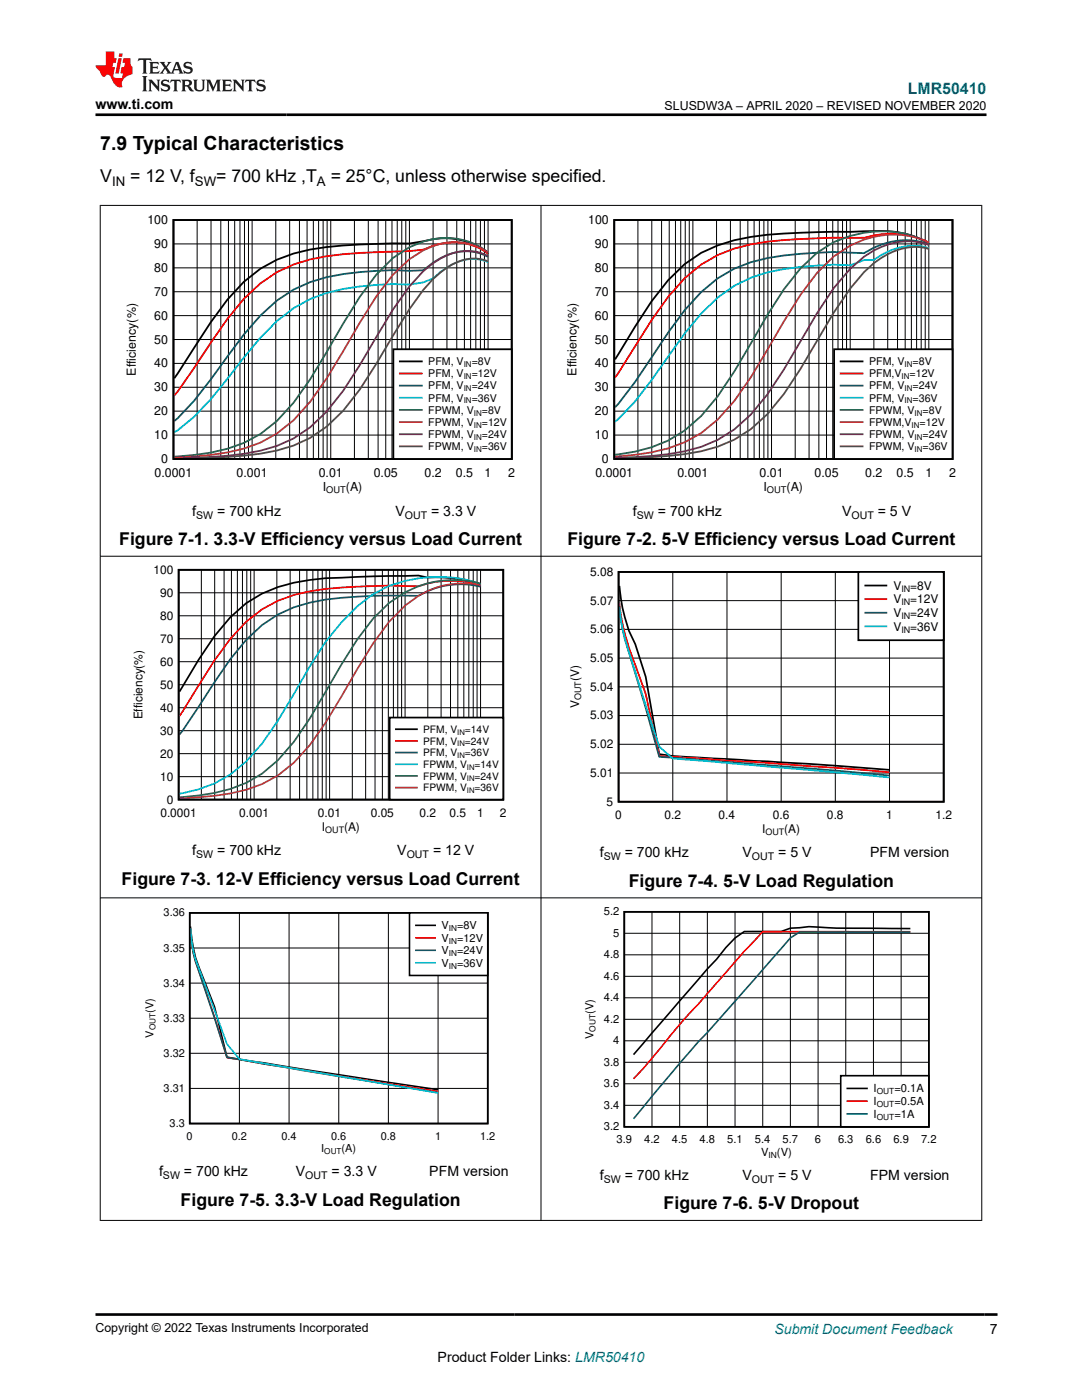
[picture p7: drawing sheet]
<svg xmlns="http://www.w3.org/2000/svg" width="216mm" height="279mm" viewBox="0 0 216 279" stroke-linecap="round" stroke-linejoin="round" font-family="sans-serif">
<path d="M34.6 43.9h67.5v47.7h-67.5zM97.4 50.7a13.6 13.6 0 0 0-12.9-2.5l-2.8 .4-6.6 .1a88.2 88.2 0 0 0-13.2 1.1 25.9 25.9 0 0 0-16.5 10l-3.4 4.5-7.2 11.2" fill="none" stroke="#000" stroke-width=".36"/>
<g fill="none" stroke="#000" stroke-width=".2">
<path d="M34.6 58.2h67.5M34.6 53.5h67.5M34.6 48.7h67.5M39.3 43.9v47.7M42.1 43.9v47.7M44.1 43.9v47.7M45.6 43.9v47.7M46.8 43.9v47.7M47.9 43.9v47.7M48.8 43.9v47.7M49.6 43.9v47.7M50.3 43.9v47.7"/>
<path d="M55 43.9v47.7M57.8 43.9v47.7M59.8 43.9v47.7M61.3 43.9v47.7M62.5 43.9v47.7M63.6 43.9v47.7M64.5 43.9v47.7M65.3 43.9v47.7M66 43.9v47.7M70.7 43.9v47.7M73.5 43.9v47.7M75.4 43.9v47.7"/>
<path d="M77 43.9v47.7M78.2 43.9v47.7M79.3 43.9v47.7M80.2 43.9v47.7M81 43.9v47.7M81.7 43.9v47.7M86.4 43.9v47.7M89.2 43.9v47.7M91.1 43.9v47.7M92.7 43.9v47.7M93.9 43.9v47.7M94.9 43.9v47.7"/>
<path d="M95.9 43.9v47.7M96.7 43.9v47.7M97.4 43.9v47.7M34.6 77.3h67.5M34.6 72.5h67.5M34.6 67.8h67.5M34.6 63h67.5M34.6 86.8h67.5M34.6 82.1h67.5"/>
</g>
<path d="M97.4 50.6a12.2 12.2 0 0 0-12.9-.8l-6.1 .4a93.1 93.1 0 0 0-16.5 1.6 24.9 24.9 0 0 0-13.2 7.9l-3.3 4-6.7 9.7-3.9 5.5" fill="none" stroke="#f00" stroke-width=".36"/>
<path d="M97.4 51.3a10.1 10.1 0 0 0-11 1.1l-1.9 1.5-2.8 .1a66.7 66.7 0 0 0-16.5 1.3 25.4 25.4 0 0 0-13.2 7.7l-3.3 3.8-6.7 8.9-3.3 4.3-3.3 3.5-.6 .5" fill="none" stroke="#105465" stroke-width=".36"/>
<path d="M97.4 52.3a8.5 8.5 0 0 0-8.2 1.1l-2.8 2.2-1.9 .8-2.8 .4a55.3 55.3 0 0 0-16.5 1.7 27.4 27.4 0 0 0-13.2 8.9l-10 12.3-3.3 3.5-3.3 2.7-.6 .4" fill="none" stroke="#00bacc" stroke-width=".36"/>
<path d="M97.4 50.4a13.6 13.6 0 0 0-12.9-2.2l-2.8 1.1-3.3 2.2-3.3 3.3-3.3 4.5-9.9 16.4-3.3 4.7a24.9 24.9 0 0 1-16.6 9.9l-3.3 .5-3.9 .3" fill="none" stroke="#286b48" stroke-width=".36"/>
<path d="M97.4 50.4a12.2 12.2 0 0 0-12.9-.4l-2.8 1.7-3.3 3.1-3.3 4.4-3.3 5.2-6.6 11.1-3.3 4.7a25 25 0 0 1-16.5 10.1 80 80 0 0 1-10.6 1" fill="none" stroke="#9d3939" stroke-width=".36"/>
<path d="M97.4 51.1a9.6 9.6 0 0 0-9.5 .5l-1.5 .9-1.9 1.6-2.8 3.1-3.3 4.6-6.6 11.1-3.3 5.1-3.3 4.2a24.9 24.9 0 0 1-16.5 8.4 107.1 107.1 0 0 1-12.1 .8" fill="none" stroke="#68275f" stroke-width=".36"/>
<path d="M97.4 52.2a8.5 8.5 0 0 0-8.2 1.2 25.6 25.6 0 0 0-7.5 8.3l-6.6 10.9-3.3 5.1-3.3 4.3a24.9 24.9 0 0 1-16.5 8.5 104.2 104.2 0 0 1-12.3 .9" fill="none" stroke="#6b5028" stroke-width=".36"/>
<path d="M78.5 69.7h23.6v21.9h-23.6z" fill-rule="evenodd" fill="#fff"/>
<path d="M122.6 43.9h67.5v47.7h-67.5zM185.3 48.7a17.7 17.7 0 0 0-10.9-2.6l-11.4 .2a90.7 90.7 0 0 0-16.5 1.6 24 24 0 0 0-13.2 8l-3.3 4.3-7.3 11.5M78.5 69.7h23.6v21.9h-23.6zM79.8 72.1h4.4" fill="none" stroke="#000" stroke-width=".36"/>
<path d="M185.3 48.4a17 17 0 0 0-12.9-.9l-9.4 .1a88.3 88.3 0 0 0-13.2 1.2 25.8 25.8 0 0 0-16.5 10.5l-3.3 4.6-7.3 11.5M79.8 74.5h4.4" fill="none" stroke="#f00" stroke-width=".36"/>
<path d="M185.3 48.8a14.2 14.2 0 0 0-12.9 1.7 84.6 84.6 0 0 0-19.3 1 24.6 24.6 0 0 0-13.2 6.8l-3.3 3.6-3.3 4.5-6.6 9.9-4 5M79.8 77h4.4" fill="none" stroke="#105465" stroke-width=".36"/>
<path d="M185.3 49.5a12.3 12.3 0 0 0-10.9 2.4h-2l-2.8 1a65.7 65.7 0 0 0-16.5 1.5 25.3 25.3 0 0 0-13.2 8.2l-3.3 4-6.6 9.3-3.3 4.2-3.3 3.5-.7 .6M79.8 79.4h4.4" fill="none" stroke="#00bacc" stroke-width=".36"/>
<path d="M185.3 48.7a17.9 17.9 0 0 0-12.9-2.2 20.1 20.1 0 0 0-12.7 7.1l-3.3 4.1-3.3 5.2-6.6 11.2-3.3 5a25.9 25.9 0 0 1-19.8 11.6h-.7M79.8 81.8h4.4" fill="none" stroke="#286b48" stroke-width=".36"/>
<path d="M185.3 48.5a16.3 16.3 0 0 0-12.9-.7l-2.8 1.2-3.3 2.2-3.3 3.3-3.3 4.3-3.3 5.3-6.6 11.2-3.3 4.7a25.1 25.1 0 0 1-16.5 10.3l-3.3 .5-4 .3M79.8 84.2h4.4" fill="none" stroke="#9d3939" stroke-width=".36"/>
<path d="M185.3 48.9a13.1 13.1 0 0 0-10.9 1.1l-2 1.2-2.8 2.4-3.3 3.9-3.3 5-6.6 11.2-3.3 5a25.8 25.8 0 0 1-16.5 11.4 79 79 0 0 1-13.9 1.3M79.8 86.7h4.4" fill="none" stroke="#68275f" stroke-width=".36"/>
<path d="M185.3 49.7a11.3 11.3 0 0 0-9.4 1.7l-1.5 1.1-2 1.8-2.8 3.3-3.3 4.8-6.6 11.2-3.3 5a25.9 25.9 0 0 1-16.5 11.5 81.1 81.1 0 0 1-15 1.3M79.8 89.1h4.4" fill="none" stroke="#6b5028" stroke-width=".36"/>
<g fill="none" stroke="#000" stroke-width=".2">
<path d="M122.6 58.2h67.5M122.6 53.5h67.5M122.6 48.7h67.5M127.3 43.9v47.7M130.1 43.9v47.7M132 43.9v47.7M133.5 43.9v47.7M134.8 43.9v47.7M135.8 43.9v47.7M136.7 43.9v47.7M137.5 43.9v47.7M138.3 43.9v47.7"/>
<path d="M143 43.9v47.7M145.7 43.9v47.7M147.7 43.9v47.7M149.2 43.9v47.7M150.5 43.9v47.7M151.5 43.9v47.7M152.4 43.9v47.7M153.2 43.9v47.7M153.9 43.9v47.7M158.7 43.9v47.7M161.4 43.9v47.7M163.4 43.9v47.7"/>
<path d="M164.9 43.9v47.7M166.2 43.9v47.7M167.2 43.9v47.7M168.1 43.9v47.7M168.9 43.9v47.7M169.6 43.9v47.7M174.4 43.9v47.7M177.1 43.9v47.7M179.1 43.9v47.7M180.6 43.9v47.7M181.9 43.9v47.7M182.9 43.9v47.7"/>
<path d="M183.8 43.9v47.7M184.6 43.9v47.7M185.3 43.9v47.7M122.6 77.3h67.5M122.6 72.5h67.5M122.6 67.8h67.5M122.6 63h67.5M122.6 86.8h67.5M122.6 82.1h67.5"/>
</g>
<path d="M166.4 69.7h23.7v21.9h-23.7z" fill-rule="evenodd" fill="#fff"/>
<path d="M166.4 69.7h23.7v21.9h-23.7zM167.7 72.1h4.4" fill="none" stroke="#000" stroke-width=".36"/>
<path d="M167.7 74.5h4.4" fill="none" stroke="#f00" stroke-width=".36"/>
<path d="M167.7 77h4.4" fill="none" stroke="#105465" stroke-width=".36"/>
<path d="M167.7 79.4h4.4" fill="none" stroke="#00bacc" stroke-width=".36"/>
<path d="M167.7 81.8h4.4" fill="none" stroke="#286b48" stroke-width=".36"/>
<path d="M167.7 84.2h4.4" fill="none" stroke="#9d3939" stroke-width=".36"/>
<path d="M167.7 86.7h4.4" fill="none" stroke="#68275f" stroke-width=".36"/>
<path d="M167.7 89.1h4.4" fill="none" stroke="#6b5028" stroke-width=".36"/>
<path d="M35.6 113.7h64.8v45.9h-64.8zM95.9 117a20.9 20.9 0 0 0-10.5-1.7l-1.9-.4-15.4 .4a43.7 43.7 0 0 0-12.6 1.9 24.4 24.4 0 0 0-12.7 9.8l-3.2 4.7-3.8 6.3" fill="none" stroke="#000" stroke-width=".35"/>
<g fill="none" stroke="#000" stroke-width=".2">
<path d="M35.6 118.3h64.8M40.2 113.7v45.9M42.8 113.7v45.9M44.7 113.7v45.9M46.2 113.7v45.9M47.4 113.7v45.9M48.4 113.7v45.9M49.2 113.7v45.9M50 113.7v45.9M50.7 113.7v45.9M55.2 113.7v45.9M57.9 113.7v45.9"/>
<path d="M59.8 113.7v45.9M61.2 113.7v45.9M62.4 113.7v45.9M63.4 113.7v45.9M64.3 113.7v45.9M65.1 113.7v45.9M65.8 113.7v45.9M70.3 113.7v45.9M73 113.7v45.9M74.8 113.7v45.9M76.3 113.7v45.9M77.5 113.7v45.9"/>
<path d="M78.5 113.7v45.9M79.4 113.7v45.9M80.1 113.7v45.9M80.8 113.7v45.9M85.4 113.7v45.9M88 113.7v45.9M89.9 113.7v45.9M91.4 113.7v45.9M92.6 113.7v45.9M93.5 113.7v45.9M94.4 113.7v45.9M95.2 113.7v45.9"/>
<path d="M95.9 113.7v45.9M35.6 136.7h64.8M35.6 132.1h64.8M35.6 127.5h64.8M35.6 122.9h64.8M35.6 155h64.8M35.6 150.4h64.8M35.6 145.8h64.8M35.6 141.2h64.8"/>
</g>
<path d="M95.9 116.8a19.8 19.8 0 0 0-12.4 .2 123.5 123.5 0 0 0-21.7 1 24.5 24.5 0 0 0-15.8 9.5l-3.2 4.3-7 11.1" fill="none" stroke="#f00" stroke-width=".35"/>
<path d="M95.9 117.1a16.5 16.5 0 0 0-12.4 1.8h-2.7a106.4 106.4 0 0 0-15.8 .8 25.2 25.2 0 0 0-15.9 8l-3.1 3.9-10.2 15" fill="none" stroke="#105465" stroke-width=".35"/>
<path d="M95.9 116.7a24.2 24.2 0 0 0-15.1-.8l-3.1 1-3.2 1.6a44.1 44.1 0 0 0-12.7 14.5l-6.3 10.8-3.2 4.6a24 24 0 0 1-16.5 10" fill="none" stroke="#00bacc" stroke-width=".35"/>
<path d="M95.9 116.5a21.1 21.1 0 0 0-12.4 .5l-2.7 1.2-3.1 2.1-3.2 3.1-3.2 4.2-3.2 5-6.3 10.8-3.2 4.6a24.2 24.2 0 0 1-15.8 10.3l-3.2 .5-3.8 .3" fill="none" stroke="#286b48" stroke-width=".35"/>
<path d="M95.9 116.8a17.2 17.2 0 0 0-12.4 2.1l-2.7 2-3.1 3.2-3.2 4.2-9.5 15.9-3.2 4.5a23.9 23.9 0 0 1-15.8 9.7 77.2 77.2 0 0 1-10.2 .9" fill="none" stroke="#9d3939" stroke-width=".35"/>
<path d="M77.8 143.2h22.6v16.4h-22.6z" fill-rule="evenodd" fill="#fff"/>
<path d="M123.4 114.1h64.9v45.9h-64.9zM123.6 116.9l.1 1.3a28.9 28.9 0 0 0 3.1 10.4l2 6.5 2.7 15.4 2.7 .4 27.1 1.5 16.2 1.2M77.8 143.2h22.6v16.4h-22.6zM79 145.5h4.2" fill="none" stroke="#000" stroke-width=".35"/>
<path d="M123.6 120.3l.1 1.3a43.3 43.3 0 0 0 3.1 11.1l2 5.8 2.7 12.4 19 1.2 27 2M79 147.9h4.2" fill="none" stroke="#f00" stroke-width=".35"/>
<path d="M123.6 121.3l.1 1.3a40.2 40.2 0 0 0 1.8 7.6l3.3 11.1 2.7 9.8 35.2 2.7 10.8 1M79 150.2h4.2" fill="none" stroke="#105465" stroke-width=".35"/>
<path d="M123.6 121.1v.2a34 34 0 0 0 1.9 8.8l6 18.9 2.7 2.4 43.3 3.8M79 152.5h4.2" fill="none" stroke="#00bacc" stroke-width=".35"/>
<path d="M79 154.9h4.2" fill="none" stroke="#286b48" stroke-width=".35"/>
<path d="M79 157.2h4.2" fill="none" stroke="#9d3939" stroke-width=".35"/>
<path d="M123.4 119.9h64.9M134.2 114.1v45.9M145.1 114.1v45.9M155.9 114.1v45.9M166.7 114.1v45.9M177.5 114.1v45.9M123.4 137.1h64.9M123.4 131.3h64.9M123.4 125.6h64.9M123.4 154.3h64.9M123.4 148.5h64.9M123.4 142.8h64.9" fill="none" stroke="#000" stroke-width=".2"/>
<path d="M171.3 114.1h17v13.7h-17z" fill-rule="evenodd" fill="#fff"/>
<path d="M171.3 114.1h17v13.7h-17zM172.7 116.9h4.2" fill="none" stroke="#000" stroke-width=".35"/>
<path d="M172.7 119.6h4.2" fill="none" stroke="#f00" stroke-width=".35"/>
<path d="M172.7 122.3h4.2" fill="none" stroke="#105465" stroke-width=".35"/>
<path d="M172.7 125h4.2" fill="none" stroke="#00bacc" stroke-width=".35"/>
<path d="M37.9 182.2h59.4v42h-59.4zM38 184.9l.1 1.2a28.9 28.9 0 0 0 2.8 10l1.9 4.9 2.5 10 42.1 6.5" fill="none" stroke="#000" stroke-width=".32"/>
<path d="M37.9 196.2h59.4M37.9 189.2h59.4M47.8 182.2v42M57.7 182.2v42M67.6 182.2v42M77.5 182.2v42M87.4 182.2v42M37.9 217.2h59.4M37.9 210.2h59.4M37.9 203.2h59.4" fill="none" stroke="#000" stroke-width=".2"/>
<path d="M38 185.9l.1 1.4a23.9 23.9 0 0 0 1.6 6.7l3.1 9 2.5 8.1 42.1 6.7" fill="none" stroke="#f00" stroke-width=".32"/>
<path d="M38 186l.1 1.3a23.5 23.5 0 0 0 1.6 6.8l5.6 16.9 42.1 7.1" fill="none" stroke="#105465" stroke-width=".32"/>
<path d="M38 185.2v.3a25.3 25.3 0 0 0 1.7 7.9l5.6 15 2.5 3 39.6 6.7" fill="none" stroke="#00bacc" stroke-width=".32"/>
<path d="M81.7 182.2h15.6v12.5h-15.6z" fill-rule="evenodd" fill="#fff"/>
<path d="M81.7 182.2h15.6v12.5h-15.6zM83 184.7h3.8" fill="none" stroke="#000" stroke-width=".32"/>
<path d="M83 187.2h3.8" fill="none" stroke="#f00" stroke-width=".32"/>
<path d="M83 189.7h3.8" fill="none" stroke="#105465" stroke-width=".32"/>
<path d="M83 192.1h3.8" fill="none" stroke="#00bacc" stroke-width=".32"/>
<path d="M124.6 182h60.7v42.9h-60.7zM181.7 185.3l-14.8-.1-5.5-.3-3.7 .3-1.8 .7h-7.4l-1.8 1.3-1.9 1.9-1.8 2.3-1.9 2-14.7 17.1" fill="none" stroke="#000" stroke-width=".33"/>
<g fill="none" stroke="#000" stroke-width=".2">
<path d="M124.6 199.1h60.7M124.6 194.8h60.7M124.6 190.6h60.7M124.6 186.3h60.7M130.1 182v42.9M135.6 182v42.9M141.1 182v42.9M146.7 182v42.9M152.2 182v42.9M157.7 182v42.9M163.2 182v42.9M168.8 182v42.9"/>
<path d="M174.3 182v42.9M179.8 182v42.9M124.6 216.3h60.7M124.6 212h60.7M124.6 207.7h60.7M124.6 203.4h60.7M124.6 220.6h60.7"/>
</g>
<path d="M181.7 186l-29.5-.1-3.7 3.9-9.2 10.6a233.3 233.3 0 0 0-11 13l-1.9 1.9" fill="none" stroke="#f00" stroke-width=".33"/>
<path d="M181.7 186h-22.1l-1.9 1.2-12.9 14.7a394.7 394.7 0 0 0-18.4 21.4" fill="none" stroke="#105465" stroke-width=".33"/>
<path d="M167.8 214.7h17.5v10.2h-17.5z" fill-rule="evenodd" fill="#fff"/>
<path d="M167.8 214.7h17.5v10.2h-17.5zM169.1 217.2h3.9" fill="none" stroke="#000" stroke-width=".33"/>
<path d="M169.1 219.8h3.9" fill="none" stroke="#f00" stroke-width=".33"/>
<path d="M169.1 222.3h3.9" fill="none" stroke="#105465" stroke-width=".33"/>
<path d="M19.9 41h176.1M20 40.9v202.7M107.9 40.9v202.7M195.9 40.9v202.7M19.9 111h176.1M19.9 179.2h176.1M19.9 243.6h176.1" fill="none" stroke="#000" stroke-width=".2"/>
<path d="M27.7 11.6l-.2 .6 .5-.2h.6v.1v2.2l-.2 .4h1l-.2-.4v-2.2v-.1h.5l.5 .2-.1-.6zM29.8 12.4l.2 .3v1.6l-.2 .4h1.9l.1-.6a1.08 1.08 0 0 1-1.3 .2v-.7h.6l.4 .2v-.7l-.4 .2h-.6v-.5l.2-.2a1 1 0 0 1 1 .3l-.1-.5zM31.8 12.4l1 1.1-1 1.2h.9l-.2-.2 .4-.8 .5 .8-.2 .2h1.6l-.2-.2 .1-.5h1l.1 .5-.1 .2h.9l-.2-.4-.8-1.9h-.5l-1 2.1-.8-1.1 .9-1h-.8l.2 .2-.5 .6-.3-.6 .1-.2zM35.2 12.8l.4 1h-.8zM36.8 12.5a.65 .65 0 0 0-.2 .7 .65 .65 0 0 0 .6 .5l.7 .1 .1 .3a.79 .79 0 0 1-.7 .4 .79 .79 0 0 1-.7-.5l.1 .7 .2-.1a.93 .93 0 0 0 1.1 0 .93 .93 0 0 0 .4-.9 1.46 1.46 0 0 0-1.2-.6l-.1-.3a1.09 1.09 0 0 1 1.2 .2l-.2-.6-.1 .1-.6-.2zM28.4 15.2l.2 .4v2.2l-.2 .4h1l-.2-.4v-2.2l.2-.4zM29.6 15.9l.2 .4v1.5l-.2 .4h.8l-.3-.4v-1.3l1.7 1.8v-2l.2-.4h-.8l.2 .2 .1 1.1-1.2-1.3zM32.3 16a.65 .65 0 0 0-.2 .8 .65 .65 0 0 0 .7 .4l.6 .2 .1 .2a.79 .79 0 0 1-.7 .4 .79 .79 0 0 1-.7-.5l.1 .7 .2-.1a.93 .93 0 0 0 1.1 .1 .93 .93 0 0 0 .4-1 1.46 1.46 0 0 0-1.2-.5l-.1-.4a1.09 1.09 0 0 1 1.2 .2l-.2-.6-.1 .1-.6-.1zM34.1 15.9l-.1 .6a.63 .63 0 0 1 .7-.3l.1 1.6-.3 .4h1l-.2-.4v-1.6a.66 .66 0 0 1 .8 .3l-.1-.6zM36.2 15.9l.2 .4v1.5l-.2 .4h.9l-.2-.2v-.7h.5l.1 .2a.79 .79 0 0 0 1.2 .6l-1-.9a.61 .61 0 0 0 .6-.6 .61 .61 0 0 0-.5-.7zM36.9 16.2h.2a.47 .47 0 0 1 .5 .1 .47 .47 0 0 1 .1 .5l-.2 .1-.6 .1zM38.5 15.9l.2 .2a2.27 2.27 0 0 0 .4 2 1.04 1.04 0 0 0 1.7-.7v-1.3l.2-.2h-.8l.2 .4v1.1a.6 .6 0 0 1-.6 .6 .6 .6 0 0 1-.6-.6v-1.1l.3-.4zM41.1 15.9l.2 .4v1.5l-.2 .4h.7l-.2-.4v-1.4l.9 1.9 .8-1.9v1.4l-.2 .4h1l-.3-.4v-1.5l.3-.4h-.8l-.7 1.5-.7-1.5zM44.3 15.9l.2 .4v1.5l-.2 .4h1.9l.1-.6a1.09 1.09 0 0 1-1.3 .2v-.7h.6l.4 .2v-.6l-.4 .2h-.6v-.6l.2-.1a1.01 1.01 0 0 1 1 .3l-.1-.6zM46.4 15.9l.3 .4v1.5l-.3 .4h.8l-.2-.4v-1.3l1.6 1.8v-2l.2-.4h-.7l.2 .2v1.1l-1.2-1.3zM49 15.9l-.1 .6a.63 .63 0 0 1 .8-.3v1.6l-.3 .4h1l-.2-.4v-1.6a.66 .66 0 0 1 .8 .3l-.1-.6zM51.4 16a.65 .65 0 0 0-.2 .8 .65 .65 0 0 0 .6 .4l.6 .2 .2 .2a.79 .79 0 0 1-.8 .4 .79 .79 0 0 1-.6-.5l.1 .7 .2-.1a.93 .93 0 0 0 1 .1 .93 .93 0 0 0 .5-1 1.46 1.46 0 0 0-1.3-.5l-.1-.4a1.09 1.09 0 0 1 1.3 .2l-.2-.6-.2 .1-.5-.1z" fill="#231f20"/>
<path d="M21.1 10.3v2.7h-2.1l.1 .4 .9 1a.95 .95 0 0 0 .9 .9 .59 .59 0 0 1 .6-.4 .59 .59 0 0 1 .5 .3l.4 .8a1.59 1.59 0 0 0 2.1 1.4 1.61 1.61 0 0 1 1-2.3l1-.3-.1-1.5a1.59 1.59 0 0 1-.4-1.7h-1.4l-.2 .9h.5l-.1 .9h-.5l-.2 .9v.3l.4 .1-.2 .9h-.6a.73 .73 0 0 1-1.1-.7l.3-1.5h-.5l.2-.9h.5l.2-.9h-.5v-1.3zM23.6 11.6l-.6 3.1h.7l.6-3.1zM23.8 10.7l-.1 .6h.7l.1-.6z" fill="#ed1c24"/>
<path d="M19 22.9h177.8M19 262.3h180" fill="none" stroke="#000" stroke-width=".53"/>
<text font-size="3.9" x="20" y="29.9">7.9 Typical Characteristics</text>
<g font-size="3.5">
<text x="20" y="36.4">V</text>
<text x="26" y="36.4">= 12 V, f</text>
<text x="43.2" y="36.4">= 700 kHz ,T</text>
<text x="66" y="36.4">= 25°C, unless otherwise specified.</text>
<text x="23.8" y="108.8">Figure 7-1. 3.3-V Efficiency versus Load Current</text>
<text x="113.2" y="108.8">Figure 7-2. 5-V Efficiency versus Load Current</text>
<text x="24.3" y="176.5">Figure 7-3. 12-V Efficiency versus Load Current</text>
<text x="125.5" y="177">Figure 7-4. 5-V Load Regulation</text>
<text x="36" y="240.6">Figure 7-5. 3.3-V Load Regulation</text>
<text x="132.4" y="241.3">Figure 7-6. 5-V Dropout</text>
</g>
<text font-size="3.2" fill="#00f" x="181.1" y="18.7">LMR50410</text>
<g font-size="2.8">
<text x="19" y="21.8">www.ti.com</text>
<text x="38.4" y="102.9">f</text>
<text x="43.3" y="102.9">= 700 kHz</text>
<text x="78.9" y="102.9">V</text>
<text x="86" y="102.9">= 3.3 V</text>
<text x="126.3" y="102.9">f</text>
<text x="131.3" y="102.9">= 700 kHz</text>
<text x="168" y="102.9">V</text>
<text x="175.1" y="102.9">= 5 V</text>
<text x="38.4" y="170.7">f</text>
<text x="43.3" y="170.7">= 700 kHz</text>
<text x="79.3" y="170.7">V</text>
<text x="86.4" y="170.7">= 12 V</text>
<text x="119.7" y="171.1">f</text>
<text x="124.7" y="171.1">= 700 kHz</text>
<text x="148.1" y="171.1">V</text>
<text x="155.3" y="171.1">= 5 V</text>
<text x="173.6" y="171.1">PFM version</text>
<text x="31.7" y="234.8">f</text>
<text x="36.7" y="234.8">= 700 kHz</text>
<text x="59" y="234.8">V</text>
<text x="66.2" y="234.8">= 3.3 V</text>
<text x="85.7" y="234.8">PFM version</text>
<text x="119.7" y="235.5">f</text>
<text x="124.7" y="235.5">= 700 kHz</text>
<text x="148.1" y="235.5">V</text>
<text x="155.3" y="235.5">= 5 V</text>
<text x="173.6" y="235.5">FPM version</text>
<text x="197.5" y="266.1">7</text>
<text x="87.3" y="271.7">Product Folder Links: LMR50410</text>
</g>
<text font-size="2.8" fill="#00f" x="154.5" y="266.2">Submit Document Feedback</text>
<g font-size="2.6">
<text x="22.4" y="37.1">IN</text>
<text x="38.9" y="37.1">SW</text>
<text x="63.3" y="37.1">A</text>
</g>
<g font-size="2.5">
<text x="132.6" y="21.9">SLUSDW3A – APRIL 2020 – REVISED NOVEMBER 2020</text>
<text x="29.4" y="44.7">100</text>
<text x="117.4" y="44.7">100</text>
<text x="30.8" y="49.5">90</text>
<text x="118.7" y="49.5">90</text>
<text x="30.8" y="59">70</text>
<text x="30.8" y="54.3">80</text>
<text x="118.7" y="59">70</text>
<text x="118.7" y="54.3">80</text>
<text x="30.8" y="63.8">60</text>
<text x="118.7" y="63.8">60</text>
<text x="30.8" y="68.6">50</text>
<text x="118.7" y="68.6">50</text>
<text x="27.1" y="75" transform="rotate(-90 27.1 75)">Efficiency(%)</text>
<text x="30.8" y="73.3">40</text>
<text x="115.1" y="75" transform="rotate(-90 115.1 75)">Efficiency(%)</text>
<text x="118.7" y="73.3">40</text>
<text x="30.8" y="82.9">20</text>
<text x="30.8" y="78.1">30</text>
<text x="118.7" y="82.9">20</text>
<text x="118.7" y="78.1">30</text>
<text x="30.8" y="87.6">10</text>
<text x="118.7" y="87.6">10</text>
<text x="30.8" y="95.2">0.0001</text>
<text x="32.1" y="92.4">0</text>
<text x="47.2" y="95.2">0.001</text>
<text x="63.6" y="95.2">0.01</text>
<text x="74.6" y="95.2">0.05</text>
<text x="84.7" y="95.2">0.2</text>
<text x="90.9" y="95.2">0.5</text>
<text x="96.7" y="95.2">1</text>
<text x="101.4" y="95.2">2</text>
<text x="118.8" y="95.2">0.0001</text>
<text x="120.1" y="92.4">0</text>
<text x="135.2" y="95.2">0.001</text>
<text x="151.6" y="95.2">0.01</text>
<text x="162.5" y="95.2">0.05</text>
<text x="172.7" y="95.2">0.2</text>
<text x="178.9" y="95.2">0.5</text>
<text x="184.7" y="95.2">1</text>
<text x="189.4" y="95.2">2</text>
<text x="64.4" y="98.1">I</text>
<text x="69" y="98.1">(A)</text>
<text x="152.3" y="98.1">I</text>
<text x="157" y="98.1">(A)</text>
<text x="19" y="265.9">Copyright © 2022 Texas Instruments Incorporated</text>
</g>
<g font-size="2.4">
<text x="30.6" y="114.5">100</text>
<text x="31.9" y="119.1">90</text>
<text x="117.7" y="114.9">5.08</text>
<text x="178.3" y="117.7">V</text>
<text x="181.6" y="117.7">=8V</text>
<text x="31.9" y="123.7">80</text>
<text x="117.7" y="120.6">5.07</text>
<text x="178.3" y="120.4">V</text>
<text x="178.3" y="123.1">V</text>
<text x="178.3" y="125.9">V</text>
<text x="181.6" y="120.4">=12V</text>
<text x="181.6" y="123.1">=24V</text>
<text x="181.6" y="125.9">=36V</text>
<text x="31.9" y="128.3">70</text>
<text x="117.7" y="126.4">5.06</text>
<text x="31.9" y="137.4">50</text>
<text x="31.9" y="132.8">60</text>
<text x="115.6" y="136" transform="rotate(-90 115.6 136)">(V)</text>
<text x="117.7" y="137.9">5.04</text>
<text x="117.7" y="132.1">5.05</text>
<text x="28.4" y="143.6" transform="rotate(-90 28.4 143.6)">Efficiency(%)</text>
<text x="31.9" y="142">40</text>
<text x="115.6" y="141.3" transform="rotate(-90 115.6 141.3)">V</text>
<text x="117.7" y="143.6">5.03</text>
<text x="31.9" y="146.6">30</text>
<text x="117.7" y="149.3">5.02</text>
<text x="31.9" y="155.8">10</text>
<text x="31.9" y="151.2">20</text>
<text x="117.7" y="155.1">5.01</text>
<text x="33.3" y="160.4">0</text>
<text x="121.1" y="160.8">5</text>
<text x="32" y="163.1">0.0001</text>
<text x="47.7" y="163.1">0.001</text>
<text x="63.5" y="163.1">0.01</text>
<text x="64.2" y="165.8">I</text>
<text x="68.7" y="165.8">(A)</text>
<text x="74" y="163.1">0.05</text>
<text x="83.7" y="163.1">0.2</text>
<text x="89.7" y="163.1">0.5</text>
<text x="95.2" y="163.1">1</text>
<text x="99.8" y="163.1">2</text>
<text x="122.8" y="163.5">0</text>
<text x="132.6" y="163.5">0.2</text>
<text x="143.4" y="163.5">0.4</text>
<text x="152.1" y="166.2">I</text>
<text x="154.2" y="163.5">0.6</text>
<text x="156.5" y="166.2">(A)</text>
<text x="165" y="163.5">0.8</text>
<text x="176.8" y="163.5">1</text>
<text x="186.6" y="163.5">1.2</text>
</g>
<g font-size="2.2">
<text x="32.6" y="182.9">3.36</text>
<text x="88.1" y="185.4">V</text>
<text x="91.2" y="185.4">=8V</text>
<text x="120.5" y="182.7">5.2</text>
<text x="32.6" y="189.9">3.35</text>
<text x="88.1" y="187.9">V</text>
<text x="88.1" y="190.4">V</text>
<text x="91.2" y="187.9">=12V</text>
<text x="91.2" y="190.4">=24V</text>
<text x="120.5" y="191.3">4.8</text>
<text x="122.4" y="187">5</text>
<text x="32.6" y="196.9">3.34</text>
<text x="88.1" y="192.9">V</text>
<text x="91.2" y="192.9">=36V</text>
<text x="120.5" y="195.6">4.6</text>
<text x="30.6" y="202.2" transform="rotate(-90 30.6 202.2)">(V)</text>
<text x="32.6" y="203.9">3.33</text>
<text x="118.4" y="202.4" transform="rotate(-90 118.4 202.4)">(V)</text>
<text x="120.5" y="199.9">4.4</text>
<text x="30.6" y="207.1" transform="rotate(-90 30.6 207.1)">V</text>
<text x="118.4" y="207.4" transform="rotate(-90 118.4 207.4)">V</text>
<text x="120.5" y="204.2">4.2</text>
<text x="122.4" y="208.4">4</text>
<text x="32.6" y="210.9">3.32</text>
<text x="120.5" y="212.7">3.8</text>
<text x="32.6" y="217.9">3.31</text>
<text x="120.5" y="221.3">3.4</text>
<text x="120.5" y="217">3.6</text>
<text x="174.3" y="218">I</text>
<text x="174.3" y="220.6">I</text>
<text x="178.5" y="218">=0.1A</text>
<text x="178.5" y="220.6">=0.5A</text>
<text x="33.9" y="224.9">3.3</text>
<text x="37.2" y="227.4">0</text>
<text x="46.2" y="227.4">0.2</text>
<text x="56.2" y="227.4">0.4</text>
<text x="66.1" y="227.4">0.6</text>
<text x="76" y="227.4">0.8</text>
<text x="86.8" y="227.4">1</text>
<text x="95.8" y="227.4">1.2</text>
<text x="120.5" y="225.6">3.2</text>
<text x="174.3" y="223.1">I</text>
<text x="178.5" y="223.1">=1A</text>
<text x="64.1" y="229.9">I</text>
<text x="68.2" y="229.9">(A)</text>
<text x="123" y="228.1">3.9</text>
<text x="128.6" y="228.1">4.2</text>
<text x="134.1" y="228.1">4.5</text>
<text x="139.6" y="228.1">4.8</text>
<text x="145.1" y="228.1">5.1</text>
<text x="150.6" y="228.1">5.4</text>
<text x="151.9" y="230.7">V</text>
<text x="155" y="230.7">(V)</text>
<text x="156.2" y="228.1">5.7</text>
<text x="162.6" y="228.1">6</text>
<text x="167.2" y="228.1">6.3</text>
<text x="172.7" y="228.1">6.6</text>
<text x="178.3" y="228.1">6.9</text>
<text x="183.8" y="228.1">7.2</text>
</g>
<g font-size="2.1">
<text x="85.5" y="72.9">PFM, V</text>
<text x="85.5" y="75.3">PFM, V</text>
<text x="85.5" y="77.7">PFM, V</text>
<text x="94.1" y="72.9">=8V</text>
<text x="94.1" y="75.3">=12V</text>
<text x="94.1" y="77.7">=24V</text>
<text x="173.4" y="72.9">PFM, V</text>
<text x="173.4" y="75.3">PFM,V</text>
<text x="173.4" y="77.7">PFM, V</text>
<text x="181.5" y="75.3">=12V</text>
<text x="182.1" y="72.9">=8V</text>
<text x="182.1" y="77.7">=24V</text>
<text x="85.5" y="80.1">PFM, V</text>
<text x="85.5" y="82.6">FPWM, V</text>
<text x="94.1" y="80.1">=36V</text>
<text x="96.1" y="82.6">=8V</text>
<text x="173.4" y="80.1">PFM, V</text>
<text x="173.4" y="82.6">FPWM, V</text>
<text x="182.1" y="80.1">=36V</text>
<text x="184.1" y="82.6">=8V</text>
<text x="85.5" y="85">FPWM, V</text>
<text x="85.5" y="87.4">FPWM, V</text>
<text x="85.5" y="89.8">FPWM, V</text>
<text x="96.1" y="85">=12V</text>
<text x="96.1" y="87.4">=24V</text>
<text x="96.1" y="89.8">=36V</text>
<text x="173.4" y="85">FPWM,V</text>
<text x="173.4" y="87.4">FPWM, V</text>
<text x="173.4" y="89.8">FPWM, V</text>
<text x="183.5" y="85">=12V</text>
<text x="184.1" y="87.4">=24V</text>
<text x="184.1" y="89.8">=36V</text>
<text x="39.1" y="103.5">SW</text>
<text x="80.8" y="103.5">OUT</text>
<text x="127.1" y="103.5">SW</text>
<text x="169.9" y="103.5">OUT</text>
<text x="39.1" y="171.3">SW</text>
<text x="81.2" y="171.3">OUT</text>
<text x="120.5" y="171.7">SW</text>
<text x="150" y="171.7">OUT</text>
<text x="32.5" y="235.3">SW</text>
<text x="60.9" y="235.3">OUT</text>
<text x="120.5" y="236.1">SW</text>
<text x="150" y="236.1">OUT</text>
</g>
<g font-size="2">
<text x="84.4" y="146.3">PFM, V</text>
<text x="84.4" y="148.6">PFM, V</text>
<text x="92.8" y="146.3">=14V</text>
<text x="92.8" y="148.6">=24V</text>
<text x="84.4" y="150.9">PFM, V</text>
<text x="84.4" y="153.2">FPWM, V</text>
<text x="84.4" y="155.6">FPWM, V</text>
<text x="92.8" y="150.9">=36V</text>
<text x="94.7" y="153.2">=14V</text>
<text x="94.7" y="155.6">=24V</text>
<text x="84.4" y="157.9">FPWM, V</text>
<text x="94.7" y="157.9">=36V</text>
</g>
<g font-size="1.9">
<text x="65.1" y="98.5">OUT</text>
<text x="153" y="98.5">OUT</text>
</g>
<g font-size="1.8">
<text x="179.9" y="118.1">IN</text>
<text x="179.9" y="120.8">IN</text>
<text x="179.9" y="123.5">IN</text>
<text x="179.9" y="126.3">IN</text>
<text x="116" y="139.7" transform="rotate(-90 116 139.7)">OUT</text>
<text x="64.9" y="166.2">OUT</text>
<text x="152.7" y="166.6">OUT</text>
</g>
<g font-size="1.7">
<text x="118.8" y="205.9" transform="rotate(-90 118.8 205.9)">OUT</text>
<text x="174.9" y="218.4">OUT</text>
<text x="174.9" y="220.9">OUT</text>
<text x="174.9" y="223.5">OUT</text>
<text x="153.4" y="231.1">IN</text>
</g>
<g font-size="1.6">
<text x="92.5" y="73.2">IN</text>
<text x="92.5" y="75.7">IN</text>
<text x="179.9" y="75.7">IN</text>
<text x="180.5" y="73.2">IN</text>
<text x="92.5" y="78.1">IN</text>
<text x="92.5" y="80.5">IN</text>
<text x="94.5" y="82.9">IN</text>
<text x="180.5" y="78.1">IN</text>
<text x="180.5" y="80.5">IN</text>
<text x="182.5" y="82.9">IN</text>
<text x="94.5" y="85.3">IN</text>
<text x="94.5" y="87.8">IN</text>
<text x="181.9" y="85.3">IN</text>
<text x="182.5" y="87.8">IN</text>
<text x="94.5" y="90.2">IN</text>
<text x="182.5" y="90.2">IN</text>
<text x="89.6" y="185.8">IN</text>
<text x="89.6" y="188.3">IN</text>
<text x="89.6" y="190.8">IN</text>
<text x="89.6" y="193.3">IN</text>
<text x="31" y="205.6" transform="rotate(-90 31 205.6)">OUT</text>
<text x="64.7" y="230.3">OUT</text>
</g>
<g font-size="1.5">
<text x="91.2" y="146.6">IN</text>
<text x="91.2" y="148.9">IN</text>
<text x="91.2" y="151.3">IN</text>
<text x="93.2" y="153.6">IN</text>
<text x="93.2" y="155.9">IN</text>
<text x="93.2" y="158.3">IN</text>
</g>
</svg>
